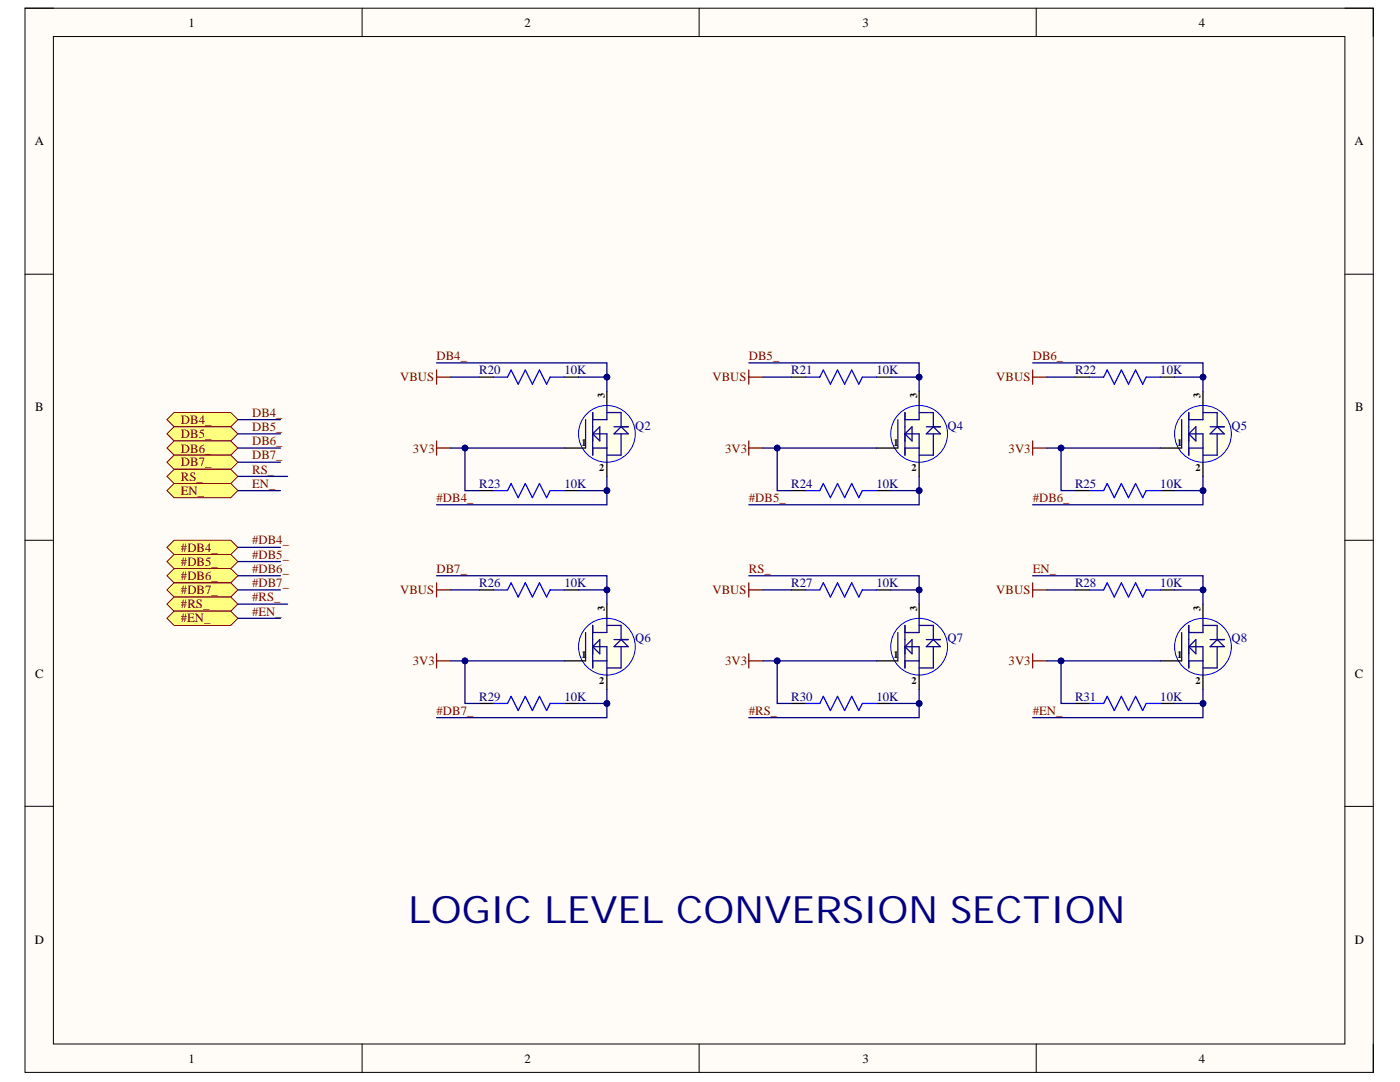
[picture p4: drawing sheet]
<svg xmlns="http://www.w3.org/2000/svg" width="279mm" height="216mm" viewBox="0 0 279 216" stroke-linecap="round" stroke-linejoin="round" font-family="sans-serif">
<path d="M5 1.6h269.1v212.4h-269.1z" fill-rule="evenodd" fill="#fffcf8"/>
<path d="M5 1.6h269.1v212.4h-269.1z" fill="none" stroke="#000" stroke-width=".2"/>
<path d="M10.7 7.3h257.7v201h-257.7z" fill-rule="evenodd" fill="#fffcf8"/>
<g fill="none" stroke="#000" stroke-width=".2">
<path d="M5 1.6h5.7M10.7 7.3h257.7v201h-257.7zM72.3 1.6v5.7M139.5 1.6v5.7M206.8 1.6v5.7M268.4 1.6h5.7v5.7M5 54.7h5.7M268.4 54.7h5.7M5 107.8h5.7M268.4 107.8h5.7M5 160.9h5.7M268.4 160.9h5.7"/>
<path d="M72.3 208.3v5.7M139.5 208.3v5.7M206.8 208.3v5.7M274.1 208.3v5.7"/>
</g>
<path d="M87.1 73.8v2.9M87.1 75.2h2.9M149.4 75.2h2.9M149.4 73.8v2.9M206.1 75.2h2.8M206.1 73.8v2.9M87.1 116.3v2.8M87.1 117.7h2.9M149.4 116.3v2.8M149.4 117.7h2.9M206.1 116.3v2.8M206.1 117.7h2.8" fill="none" stroke="#800000" stroke-width=".25"/>
<path d="M33.3 83.7l1.4-1.4h11.4l1.4 1.4-1.4 1.5h-11.4z" fill-rule="evenodd" fill="#ffff80"/>
<path d="M33.3 83.7l1.4-1.4h11.4l1.4 1.4-1.4 1.5h-11.4z" fill="none" stroke="#800000" stroke-width=".2"/>
<path d="M33.3 86.6l1.4-1.4h11.4l1.4 1.4-1.4 1.4h-11.4z" fill-rule="evenodd" fill="#ffff80"/>
<path d="M33.3 86.6l1.4-1.4h11.4l1.4 1.4-1.4 1.4h-11.4z" fill="none" stroke="#800000" stroke-width=".2"/>
<path d="M33.3 89.4l1.4-1.4h11.4l1.4 1.4-1.4 1.4h-11.4z" fill-rule="evenodd" fill="#ffff80"/>
<path d="M33.3 89.4l1.4-1.4h11.4l1.4 1.4-1.4 1.4h-11.4z" fill="none" stroke="#800000" stroke-width=".2"/>
<path d="M33.3 92.2l1.4-1.4h11.4l1.4 1.4-1.4 1.4h-11.4z" fill-rule="evenodd" fill="#ffff80"/>
<path d="M33.3 92.2l1.4-1.4h11.4l1.4 1.4-1.4 1.4h-11.4z" fill="none" stroke="#800000" stroke-width=".2"/>
<path d="M33.3 95.1l1.4-1.5h11.4l1.4 1.5-1.4 1.4h-11.4z" fill-rule="evenodd" fill="#ffff80"/>
<path d="M33.3 95.1l1.4-1.5h11.4l1.4 1.5-1.4 1.4h-11.4z" fill="none" stroke="#800000" stroke-width=".2"/>
<path d="M33.3 97.9l1.4-1.4h11.4l1.4 1.4-1.4 1.4h-11.4z" fill-rule="evenodd" fill="#ffff80"/>
<path d="M33.3 97.9l1.4-1.4h11.4l1.4 1.4-1.4 1.4h-11.4z" fill="none" stroke="#800000" stroke-width=".2"/>
<path d="M33.3 109.2l1.4-1.4h11.4l1.4 1.4-1.4 1.4h-11.4z" fill-rule="evenodd" fill="#ffff80"/>
<path d="M33.3 109.2l1.4-1.4h11.4l1.4 1.4-1.4 1.4h-11.4z" fill="none" stroke="#800000" stroke-width=".2"/>
<path d="M33.3 112.1l1.4-1.5h11.4l1.4 1.5-1.4 1.4h-11.4z" fill-rule="evenodd" fill="#ffff80"/>
<path d="M33.3 112.1l1.4-1.5h11.4l1.4 1.5-1.4 1.4h-11.4z" fill="none" stroke="#800000" stroke-width=".2"/>
<path d="M33.3 114.9l1.4-1.4h11.4l1.4 1.4-1.4 1.4h-11.4z" fill-rule="evenodd" fill="#ffff80"/>
<path d="M33.3 114.9l1.4-1.4h11.4l1.4 1.4-1.4 1.4h-11.4z" fill="none" stroke="#800000" stroke-width=".2"/>
<path d="M33.3 117.7l1.4-1.4h11.4l1.4 1.4-1.4 1.4h-11.4z" fill-rule="evenodd" fill="#ffff80"/>
<path d="M33.3 117.7l1.4-1.4h11.4l1.4 1.4-1.4 1.4h-11.4z" fill="none" stroke="#800000" stroke-width=".2"/>
<path d="M33.3 120.5l1.4-1.4h11.4l1.4 1.4-1.4 1.5h-11.4z" fill-rule="evenodd" fill="#ffff80"/>
<path d="M33.3 120.5l1.4-1.4h11.4l1.4 1.4-1.4 1.5h-11.4z" fill="none" stroke="#800000" stroke-width=".2"/>
<path d="M33.3 123.4l1.4-1.4h11.4l1.4 1.4-1.4 1.4h-11.4z" fill-rule="evenodd" fill="#ffff80"/>
<path d="M33.3 123.4l1.4-1.4h11.4l1.4 1.4-1.4 1.4h-11.4z" fill="none" stroke="#800000" stroke-width=".2"/>
<path d="M87.1 88v2.8M87.1 89.4h2.9M149.4 89.4h2.9M149.4 88v2.8M206.1 89.4h2.8M206.1 88v2.8M87.1 130.5v2.8M87.1 131.9h2.9M149.4 131.9h2.9M149.4 130.5v2.8M206.1 131.9h2.8M206.1 130.5v2.8" fill="none" stroke="#800000" stroke-width=".25"/>
<g fill="none" stroke="#000" stroke-width=".25">
<path d="M95.6 75.2h2.9M112.6 75.2h2.9M157.9 75.2h2.9M174.9 75.2h2.9M214.6 75.2h2.8M231.6 75.2h2.8M95.6 97.9h2.9M112.6 97.9h2.9M157.9 97.9h2.9M174.9 97.9h2.9M214.6 97.9h2.8M231.6 97.9h2.8"/>
<path d="M95.6 117.7h2.9M112.6 117.7h2.9M157.9 117.7h2.9M174.9 117.7h2.9M214.6 117.7h2.8M231.6 117.7h2.8M95.6 140.4h2.9M112.6 140.4h2.9M157.9 140.4h2.9M174.9 140.4h2.9M214.6 140.4h2.8M231.6 140.4h2.8"/>
</g>
<path d="M98.5 75.2h2.8l.7-1.4 1.4 2.9 1.4-2.9 1.4 2.9 1.5-2.9 1.4 2.9 .7-1.5h2.8M160.8 75.2h2.8l.7-1.4 1.4 2.9 1.4-2.9 1.5 2.9 1.4-2.9 1.4 2.9 .7-1.5h2.8M217.4 75.2h2.9l.7-1.4 1.4 2.9 1.4-2.9 1.4 2.9 1.4-2.9 1.4 2.9 .7-1.5h2.9M98.5 97.9h2.8l.7-1.4 1.4 2.8 1.4-2.8 1.4 2.8 1.5-2.8 1.4 2.8 .7-1.4h2.8M174.9 97.9h-2.8l-.7 1.4-1.4-2.8-1.4 2.8-1.5-2.8-1.4 2.8-1.4-2.8-.7 1.4h-2.8M217.4 97.9h2.9l.7-1.4 1.4 2.8 1.4-2.8 1.4 2.8 1.4-2.8 1.4 2.8 .7-1.4h2.9M98.5 117.7h2.8l.7-1.4 1.4 2.8 1.4-2.8 1.4 2.8 1.5-2.8 1.4 2.8 .7-1.4h2.8M160.8 117.7h2.8l.7-1.4 1.4 2.8 1.4-2.8 1.5 2.8 1.4-2.8 1.4 2.8 .7-1.4h2.8M217.4 117.7h2.9l.7-1.4 1.4 2.8 1.4-2.8 1.4 2.8 1.4-2.8 1.4 2.8 .7-1.4h2.9M98.5 140.4h2.8l.7-1.5 1.4 2.9 1.4-2.9 1.4 2.9 1.5-2.9 1.4 2.9 .7-1.4h2.8M160.8 140.4h2.8l.7-1.5 1.4 2.9 1.4-2.9 1.5 2.9 1.4-2.9 1.4 2.9 .7-1.4h2.8M217.4 140.4h2.9l.7-1.5 1.4 2.9 1.4-2.9 1.4 2.9 1.4-2.9 1.4 2.9 .7-1.4h2.9" fill="none" stroke="#00f" stroke-width=".25"/>
<circle cx="121.1" cy="129" r="5.7" fill="#ffffe8"/>
<circle cx="121.1" cy="129" r="5.7" fill="none" stroke="#00f" stroke-width=".2"/>
<path d="M112.6 131.9h4.3M121.1 120.5v2.9M121.1 134.7v2.8" fill="none" stroke="#000" stroke-width=".25"/>
<path d="M116.9 126.2v5.7M118.3 129h2.8v5.7M118.3 124.8v8.5M118.3 131.9h2.8M118.3 129l1.4-1.4v2.9zM121.1 123.4v2.8h-2.8M121.1 124.8h2.9v2.8M122.5 129l1.5-1.4 1.4 1.4zM122.5 127.6h2.9M124 129v4.3h-2.9" fill="none" stroke="#0c0087" stroke-width=".25"/>
<circle cx="183.4" cy="129" r="5.7" fill="#ffffe8"/>
<circle cx="183.4" cy="129" r="5.7" fill="none" stroke="#00f" stroke-width=".2"/>
<path d="M174.9 131.9h4.3M183.4 120.6v2.8M183.4 134.7v2.8" fill="none" stroke="#000" stroke-width=".25"/>
<path d="M179.2 126.2v5.7M180.6 129h2.8v5.7M180.6 124.8v8.5M180.6 131.9h2.8M180.6 129l1.4-1.4v2.9zM183.4 123.4v2.8h-2.8M183.4 124.8h2.9v2.8M184.9 127.6h2.8M186.3 127.6l1.4 1.4h-2.8zM186.3 129v4.3h-2.9" fill="none" stroke="#0c0087" stroke-width=".25"/>
<circle cx="240.1" cy="129" r="5.7" fill="#ffffe8"/>
<circle cx="240.1" cy="129" r="5.7" fill="none" stroke="#00f" stroke-width=".2"/>
<path d="M231.6 131.9h4.2M240.1 120.6v2.8M240.1 134.7v2.8" fill="none" stroke="#000" stroke-width=".25"/>
<path d="M235.8 126.2v5.7M237.2 129h2.9v5.7M237.2 124.8v8.5M237.2 131.9h2.9M237.2 129l1.5-1.4v2.9zM240.1 123.4v2.8h-2.9M240.1 124.8h2.8v2.8M241.5 129l1.4-1.4 1.4 1.4zM241.5 127.6h2.8M242.9 129v4.3h-2.8" fill="none" stroke="#0c0087" stroke-width=".25"/>
<circle cx="121.1" cy="86.6" r="5.7" fill="#ffffe8"/>
<circle cx="121.1" cy="86.6" r="5.7" fill="none" stroke="#00f" stroke-width=".2"/>
<path d="M121.1 78.1v2.8M112.6 89.4h4.3M121.1 92.2v2.9" fill="none" stroke="#000" stroke-width=".25"/>
<path d="M116.9 83.7v5.7M118.3 86.6h2.8v5.6M118.3 82.3v8.5M118.3 89.4h2.8M118.3 86.6l1.4-1.4v2.8zM121.1 80.9v2.8h-2.8M121.1 82.3h2.9v2.9M122.5 86.6l1.5-1.4 1.4 1.4zM122.5 85.2h2.9M124 86.6v4.2h-2.9" fill="none" stroke="#0c0087" stroke-width=".25"/>
<circle cx="183.4" cy="86.6" r="5.7" fill="#ffffe8"/>
<circle cx="183.4" cy="86.6" r="5.7" fill="none" stroke="#00f" stroke-width=".2"/>
<path d="M183.4 78.1v2.8M174.9 89.4h4.3M183.4 92.2v2.9" fill="none" stroke="#000" stroke-width=".25"/>
<path d="M179.2 83.7v5.7M180.6 86.6h2.8v5.6M180.6 82.3v8.5M180.6 89.4h2.8M180.6 86.6l1.4-1.4v2.8zM183.4 80.9v2.8h-2.8M183.4 82.3h2.9v2.9M184.9 85.2h2.8M186.3 85.2l1.4 1.4h-2.8zM186.3 86.6v4.2h-2.9" fill="none" stroke="#0c0087" stroke-width=".25"/>
<circle cx="240.1" cy="86.6" r="5.7" fill="#ffffe8"/>
<circle cx="240.1" cy="86.6" r="5.7" fill="none" stroke="#00f" stroke-width=".2"/>
<path d="M240.1 78.1v2.8M231.6 89.4h4.2M240.1 92.2v2.9" fill="none" stroke="#000" stroke-width=".25"/>
<path d="M235.8 83.7v5.7M237.2 86.6h2.9v5.6M237.2 82.3v8.5M237.2 89.4h2.9M237.2 86.6l1.5-1.4v2.8zM240.1 80.9v2.8h-2.9M240.1 82.3h2.8v2.9M241.5 86.6l1.4-1.4 1.4 1.4zM241.5 85.2h2.8M242.9 86.6v4.2h-2.8" fill="none" stroke="#0c0087" stroke-width=".25"/>
<path d="M115.5 75.2h5.6v2.9" fill="none" stroke="#000080" stroke-width=".25"/>
<circle cx="121.1" cy="75.2" r=".57" fill="#000080"/>
<circle cx="121.1" cy="75.2" r=".57" fill="none" stroke="#000080" stroke-width=".2"/>
<path d="M121.1 95.1v2.8h-5.6" fill="none" stroke="#000080" stroke-width=".25"/>
<circle cx="121.1" cy="97.9" r=".57" fill="#000080"/>
<circle cx="121.1" cy="97.9" r=".57" fill="none" stroke="#000080" stroke-width=".2"/>
<path d="M90 89.4h22.6" fill="none" stroke="#000080" stroke-width=".25"/>
<circle cx="92.8" cy="89.4" r=".57" fill="#000080"/>
<circle cx="92.8" cy="89.4" r=".57" fill="none" stroke="#000080" stroke-width=".2"/>
<path d="M87.1 72.4h34v2.8M90 75.2h5.6" fill="none" stroke="#000080" stroke-width=".25"/>
<circle cx="121.1" cy="75.2" r=".57" fill="#000080"/>
<circle cx="121.1" cy="75.2" r=".57" fill="none" stroke="#000080" stroke-width=".2"/>
<path d="M121.1 97.9v2.8h-34" fill="none" stroke="#000080" stroke-width=".25"/>
<circle cx="121.1" cy="97.9" r=".57" fill="#000080"/>
<circle cx="121.1" cy="97.9" r=".57" fill="none" stroke="#000080" stroke-width=".2"/>
<path d="M177.8 75.2h5.6v2.9" fill="none" stroke="#000080" stroke-width=".25"/>
<circle cx="183.4" cy="75.2" r=".57" fill="#000080"/>
<circle cx="183.4" cy="75.2" r=".57" fill="none" stroke="#000080" stroke-width=".2"/>
<path d="M183.4 95.1v2.8h-5.6" fill="none" stroke="#000080" stroke-width=".25"/>
<circle cx="183.4" cy="97.9" r=".57" fill="#000080"/>
<circle cx="183.4" cy="97.9" r=".57" fill="none" stroke="#000080" stroke-width=".2"/>
<path d="M149.4 72.4h34v2.8M152.3 75.2h5.6" fill="none" stroke="#000080" stroke-width=".25"/>
<circle cx="183.4" cy="75.2" r=".57" fill="#000080"/>
<circle cx="183.4" cy="75.2" r=".57" fill="none" stroke="#000080" stroke-width=".2"/>
<path d="M183.4 97.9v2.8h-34" fill="none" stroke="#000080" stroke-width=".25"/>
<circle cx="183.4" cy="97.9" r=".57" fill="#000080"/>
<circle cx="183.4" cy="97.9" r=".57" fill="none" stroke="#000080" stroke-width=".2"/>
<path d="M234.4 75.2h5.7v2.9" fill="none" stroke="#000080" stroke-width=".25"/>
<circle cx="240.1" cy="75.2" r=".56" fill="#000080"/>
<circle cx="240.1" cy="75.2" r=".56" fill="none" stroke="#000080" stroke-width=".2"/>
<path d="M240.1 95.1v2.8h-5.7" fill="none" stroke="#000080" stroke-width=".25"/>
<circle cx="240.1" cy="97.9" r=".56" fill="#000080"/>
<circle cx="240.1" cy="97.9" r=".56" fill="none" stroke="#000080" stroke-width=".2"/>
<path d="M206.1 72.4h34v2.8M208.9 75.2h5.7" fill="none" stroke="#000080" stroke-width=".25"/>
<circle cx="240.1" cy="75.2" r=".56" fill="#000080"/>
<circle cx="240.1" cy="75.2" r=".56" fill="none" stroke="#000080" stroke-width=".2"/>
<path d="M240.1 97.9v2.8h-34" fill="none" stroke="#000080" stroke-width=".25"/>
<circle cx="240.1" cy="97.9" r=".56" fill="#000080"/>
<circle cx="240.1" cy="97.9" r=".56" fill="none" stroke="#000080" stroke-width=".2"/>
<path d="M115.5 117.7h5.6v2.8" fill="none" stroke="#000080" stroke-width=".25"/>
<circle cx="121.1" cy="117.7" r=".57" fill="#000080"/>
<circle cx="121.1" cy="117.7" r=".57" fill="none" stroke="#000080" stroke-width=".2"/>
<path d="M121.1 137.5v2.9h-5.6" fill="none" stroke="#000080" stroke-width=".25"/>
<circle cx="121.1" cy="140.4" r=".57" fill="#000080"/>
<circle cx="121.1" cy="140.4" r=".57" fill="none" stroke="#000080" stroke-width=".2"/>
<path d="M87.1 114.9h34v2.8M90 117.7h5.6" fill="none" stroke="#000080" stroke-width=".25"/>
<circle cx="121.1" cy="117.7" r=".57" fill="#000080"/>
<circle cx="121.1" cy="117.7" r=".57" fill="none" stroke="#000080" stroke-width=".2"/>
<path d="M121.1 140.4v2.8h-34" fill="none" stroke="#000080" stroke-width=".25"/>
<circle cx="121.1" cy="140.4" r=".57" fill="#000080"/>
<circle cx="121.1" cy="140.4" r=".57" fill="none" stroke="#000080" stroke-width=".2"/>
<path d="M177.8 117.7h5.6v2.9" fill="none" stroke="#000080" stroke-width=".25"/>
<circle cx="183.4" cy="117.7" r=".57" fill="#000080"/>
<circle cx="183.4" cy="117.7" r=".57" fill="none" stroke="#000080" stroke-width=".2"/>
<path d="M183.4 137.5v2.9h-5.6" fill="none" stroke="#000080" stroke-width=".25"/>
<circle cx="183.4" cy="140.4" r=".57" fill="#000080"/>
<circle cx="183.4" cy="140.4" r=".57" fill="none" stroke="#000080" stroke-width=".2"/>
<path d="M149.4 114.9h34v2.8M152.3 117.7h5.6" fill="none" stroke="#000080" stroke-width=".25"/>
<circle cx="183.4" cy="117.7" r=".57" fill="#000080"/>
<circle cx="183.4" cy="117.7" r=".57" fill="none" stroke="#000080" stroke-width=".2"/>
<path d="M183.4 140.4v2.8h-34" fill="none" stroke="#000080" stroke-width=".25"/>
<circle cx="183.4" cy="140.4" r=".57" fill="#000080"/>
<circle cx="183.4" cy="140.4" r=".57" fill="none" stroke="#000080" stroke-width=".2"/>
<path d="M234.4 117.7h5.7v2.9" fill="none" stroke="#000080" stroke-width=".25"/>
<circle cx="240.1" cy="117.7" r=".56" fill="#000080"/>
<circle cx="240.1" cy="117.7" r=".56" fill="none" stroke="#000080" stroke-width=".2"/>
<path d="M240.1 137.5v2.9h-5.7" fill="none" stroke="#000080" stroke-width=".25"/>
<circle cx="240.1" cy="140.4" r=".56" fill="#000080"/>
<circle cx="240.1" cy="140.4" r=".56" fill="none" stroke="#000080" stroke-width=".2"/>
<path d="M206.1 114.9h34v2.8M208.9 117.7h5.7" fill="none" stroke="#000080" stroke-width=".25"/>
<circle cx="240.1" cy="117.7" r=".56" fill="#000080"/>
<circle cx="240.1" cy="117.7" r=".56" fill="none" stroke="#000080" stroke-width=".2"/>
<path d="M240.1 140.4v2.8h-34" fill="none" stroke="#000080" stroke-width=".25"/>
<circle cx="240.1" cy="140.4" r=".56" fill="#000080"/>
<circle cx="240.1" cy="140.4" r=".56" fill="none" stroke="#000080" stroke-width=".2"/>
<g fill="none" stroke="#000080" stroke-width=".25">
<path d="M47.5 83.7h8.5M47.5 86.6h8.5M47.5 89.4h8.5M47.5 92.2h8.5M47.5 95.1h9.9M47.5 97.9h8.5M92.8 89.4v8.5h2.8M47.5 109.2h8.5M47.5 112.1h8.5M47.5 114.9h8.5M47.5 117.7h8.5M47.5 120.5h9.9"/>
<path d="M47.5 123.4h8.5"/>
</g>
<circle cx="92.8" cy="89.4" r=".57" fill="#000080"/>
<circle cx="92.8" cy="89.4" r=".57" fill="none" stroke="#000080" stroke-width=".2"/>
<path d="M152.3 89.4h22.6" fill="none" stroke="#000080" stroke-width=".25"/>
<circle cx="155.1" cy="89.4" r=".57" fill="#000080"/>
<circle cx="155.1" cy="89.4" r=".57" fill="none" stroke="#000080" stroke-width=".2"/>
<path d="M155.1 89.4v8.5h2.8" fill="none" stroke="#000080" stroke-width=".25"/>
<circle cx="155.1" cy="89.4" r=".57" fill="#000080"/>
<circle cx="155.1" cy="89.4" r=".57" fill="none" stroke="#000080" stroke-width=".2"/>
<path d="M211.8 89.4v8.5h2.8" fill="none" stroke="#000080" stroke-width=".25"/>
<circle cx="211.8" cy="89.4" r=".57" fill="#000080"/>
<circle cx="211.8" cy="89.4" r=".57" fill="none" stroke="#000080" stroke-width=".2"/>
<path d="M208.9 131.9h22.7" fill="none" stroke="#000080" stroke-width=".25"/>
<circle cx="211.8" cy="131.9" r=".57" fill="#000080"/>
<circle cx="211.8" cy="131.9" r=".57" fill="none" stroke="#000080" stroke-width=".2"/>
<path d="M211.8 131.9v8.5h2.8" fill="none" stroke="#000080" stroke-width=".25"/>
<circle cx="211.8" cy="131.9" r=".57" fill="#000080"/>
<circle cx="211.8" cy="131.9" r=".57" fill="none" stroke="#000080" stroke-width=".2"/>
<path d="M152.3 131.9h22.6" fill="none" stroke="#000080" stroke-width=".25"/>
<circle cx="155.1" cy="131.9" r=".57" fill="#000080"/>
<circle cx="155.1" cy="131.9" r=".57" fill="none" stroke="#000080" stroke-width=".2"/>
<path d="M155.1 131.9v8.5h2.8" fill="none" stroke="#000080" stroke-width=".25"/>
<circle cx="155.1" cy="131.9" r=".57" fill="#000080"/>
<circle cx="155.1" cy="131.9" r=".57" fill="none" stroke="#000080" stroke-width=".2"/>
<path d="M90 131.9h22.6" fill="none" stroke="#000080" stroke-width=".25"/>
<circle cx="92.8" cy="131.9" r=".57" fill="#000080"/>
<circle cx="92.8" cy="131.9" r=".57" fill="none" stroke="#000080" stroke-width=".2"/>
<path d="M92.8 131.9v8.5h2.8" fill="none" stroke="#000080" stroke-width=".25"/>
<circle cx="92.8" cy="131.9" r=".57" fill="#000080"/>
<circle cx="92.8" cy="131.9" r=".57" fill="none" stroke="#000080" stroke-width=".2"/>
<path d="M208.9 89.4h22.7" fill="none" stroke="#000080" stroke-width=".25"/>
<circle cx="211.8" cy="89.4" r=".57" fill="#000080"/>
<circle cx="211.8" cy="89.4" r=".57" fill="none" stroke="#000080" stroke-width=".2"/>
<text font-size="7.5" fill="#000080" x="81.4" y="184.1">LOGIC LEVEL CONVERSION SECTION</text>
<g font-size="2.5">
<text x="37.6" y="5.3">1</text>
<text x="104.7" y="5.3">2</text>
<text x="172.1" y="5.3">3</text>
<text x="239.3" y="5.3">4</text>
<text x="6.9" y="29">A</text>
<text x="270.3" y="29">A</text>
<text x="7" y="82.1">B</text>
<text x="270.5" y="82.1">B</text>
<text x="7" y="135.2">C</text>
<text x="270.4" y="135.2">C</text>
<text x="6.9" y="188.3">D</text>
<text x="270.4" y="188.3">D</text>
<text x="37.6" y="212">1</text>
<text x="104.7" y="212">2</text>
<text x="172.1" y="212">3</text>
<text x="239.3" y="212">4</text>
</g>
<g font-size="2.5" fill="#800000">
<text x="87.1" y="71.9">DB4_</text>
<text x="149.4" y="71.9">DB5_</text>
<text x="206.1" y="71.9">DB6_</text>
<text x="79.8" y="76.1">VBUS</text>
<text x="142.2" y="76.1">VBUS</text>
<text x="198.8" y="76.1">VBUS</text>
<text x="50.3" y="83.2">DB4_</text>
<text x="36.1" y="84.6">DB4_</text>
<text x="36.1" y="87.4">DB5_</text>
<text x="50.3" y="86">DB5_</text>
<text x="50.3" y="88.9">DB6_</text>
<text x="36.1" y="90.3">DB6_</text>
<text x="36.1" y="93.1">DB7_</text>
<text x="36.1" y="96">RS_</text>
<text x="50.3" y="94.5">RS_</text>
<text x="50.3" y="91.6">DB7_</text>
<text x="82.4" y="90.3">3V3</text>
<text x="144.7" y="90.3">3V3</text>
<text x="201.3" y="90.3">3V3</text>
<text x="36.1" y="98.7">EN_</text>
<text x="50.3" y="97.3">EN_</text>
<text x="87.1" y="100.2">#DB4_</text>
<text x="149.4" y="100.2">#DB5_</text>
<text x="206.1" y="100.2">#DB6_</text>
<text x="36.1" y="110.1">#DB4_</text>
<text x="36.1" y="112.9">#DB5_</text>
<text x="50.3" y="108.6">#DB4_</text>
<text x="50.3" y="111.5">#DB5_</text>
<text x="36.1" y="115.7">#DB6_</text>
<text x="36.1" y="118.5">#DB7_</text>
<text x="50.3" y="120">#RS_</text>
<text x="50.3" y="114.3">#DB6_</text>
<text x="50.3" y="117.2">#DB7_</text>
<text x="79.8" y="118.5">VBUS</text>
<text x="87.1" y="114.3">DB7_</text>
<text x="142.2" y="118.5">VBUS</text>
<text x="149.4" y="114.3">RS_</text>
<text x="198.8" y="118.5">VBUS</text>
<text x="206.1" y="114.3">EN_</text>
<text x="36.1" y="121.4">#RS_</text>
<text x="36.1" y="124.2">#EN_</text>
<text x="50.3" y="122.8">#EN_</text>
<text x="82.4" y="132.7">3V3</text>
<text x="144.7" y="132.7">3V3</text>
<text x="201.3" y="132.7">3V3</text>
<text x="87.1" y="142.6">#DB7_</text>
<text x="149.4" y="142.6">#RS_</text>
<text x="206.1" y="142.6">#EN_</text>
</g>
<g font-size="2.5" fill="#000080">
<text x="95.7" y="74.7">R20</text>
<text x="112.7" y="74.7">10K</text>
<text x="157.9" y="74.7">R21</text>
<text x="174.9" y="74.7">10K</text>
<text x="214.6" y="74.7">R22</text>
<text x="231.6" y="74.7">10K</text>
<text x="126.8" y="85.7">Q2</text>
<text x="189.1" y="85.7">Q4</text>
<text x="245.8" y="85.7">Q5</text>
<text x="95.7" y="97.3">R23</text>
<text x="112.7" y="97.3">10K</text>
<text x="157.9" y="97.3">R24</text>
<text x="174.9" y="97.3">10K</text>
<text x="214.6" y="97.3">R25</text>
<text x="231.6" y="97.3">10K</text>
<text x="95.7" y="117.2">R26</text>
<text x="112.7" y="117.2">10K</text>
<text x="157.9" y="117.2">R27</text>
<text x="174.9" y="117.2">10K</text>
<text x="214.6" y="117.2">R28</text>
<text x="231.6" y="117.2">10K</text>
<text x="126.8" y="128.2">Q6</text>
<text x="189.1" y="128.2">Q7</text>
<text x="245.8" y="128.2">Q8</text>
<text x="95.7" y="139.8">R29</text>
<text x="112.7" y="139.8">10K</text>
<text x="157.9" y="139.8">R30</text>
<text x="174.9" y="139.8">10K</text>
<text x="214.6" y="139.8">R31</text>
<text x="231.6" y="139.8">10K</text>
</g>
<g font-size="2">
<text x="120.7" y="79.5" transform="rotate(-90 120.7 79.5)">3</text>
<text x="183" y="79.5" transform="rotate(-90 183 79.5)">3</text>
<text x="239.6" y="79.5" transform="rotate(-90 239.6 79.5)">3</text>
<text x="116" y="88.9">1</text>
<text x="178.3" y="88.9">1</text>
<text x="235" y="88.9">1</text>
<text x="119.6" y="94">2</text>
<text x="181.9" y="94">2</text>
<text x="238.6" y="94">2</text>
<text x="120.7" y="122" transform="rotate(-90 120.7 122)">3</text>
<text x="183" y="122" transform="rotate(-90 183 122)">3</text>
<text x="239.6" y="122" transform="rotate(-90 239.6 122)">3</text>
<text x="116" y="131.4">1</text>
<text x="178.3" y="131.4">1</text>
<text x="235" y="131.4">1</text>
<text x="119.6" y="136.5">2</text>
<text x="181.9" y="136.5">2</text>
<text x="238.6" y="136.5">2</text>
</g>
</svg>
